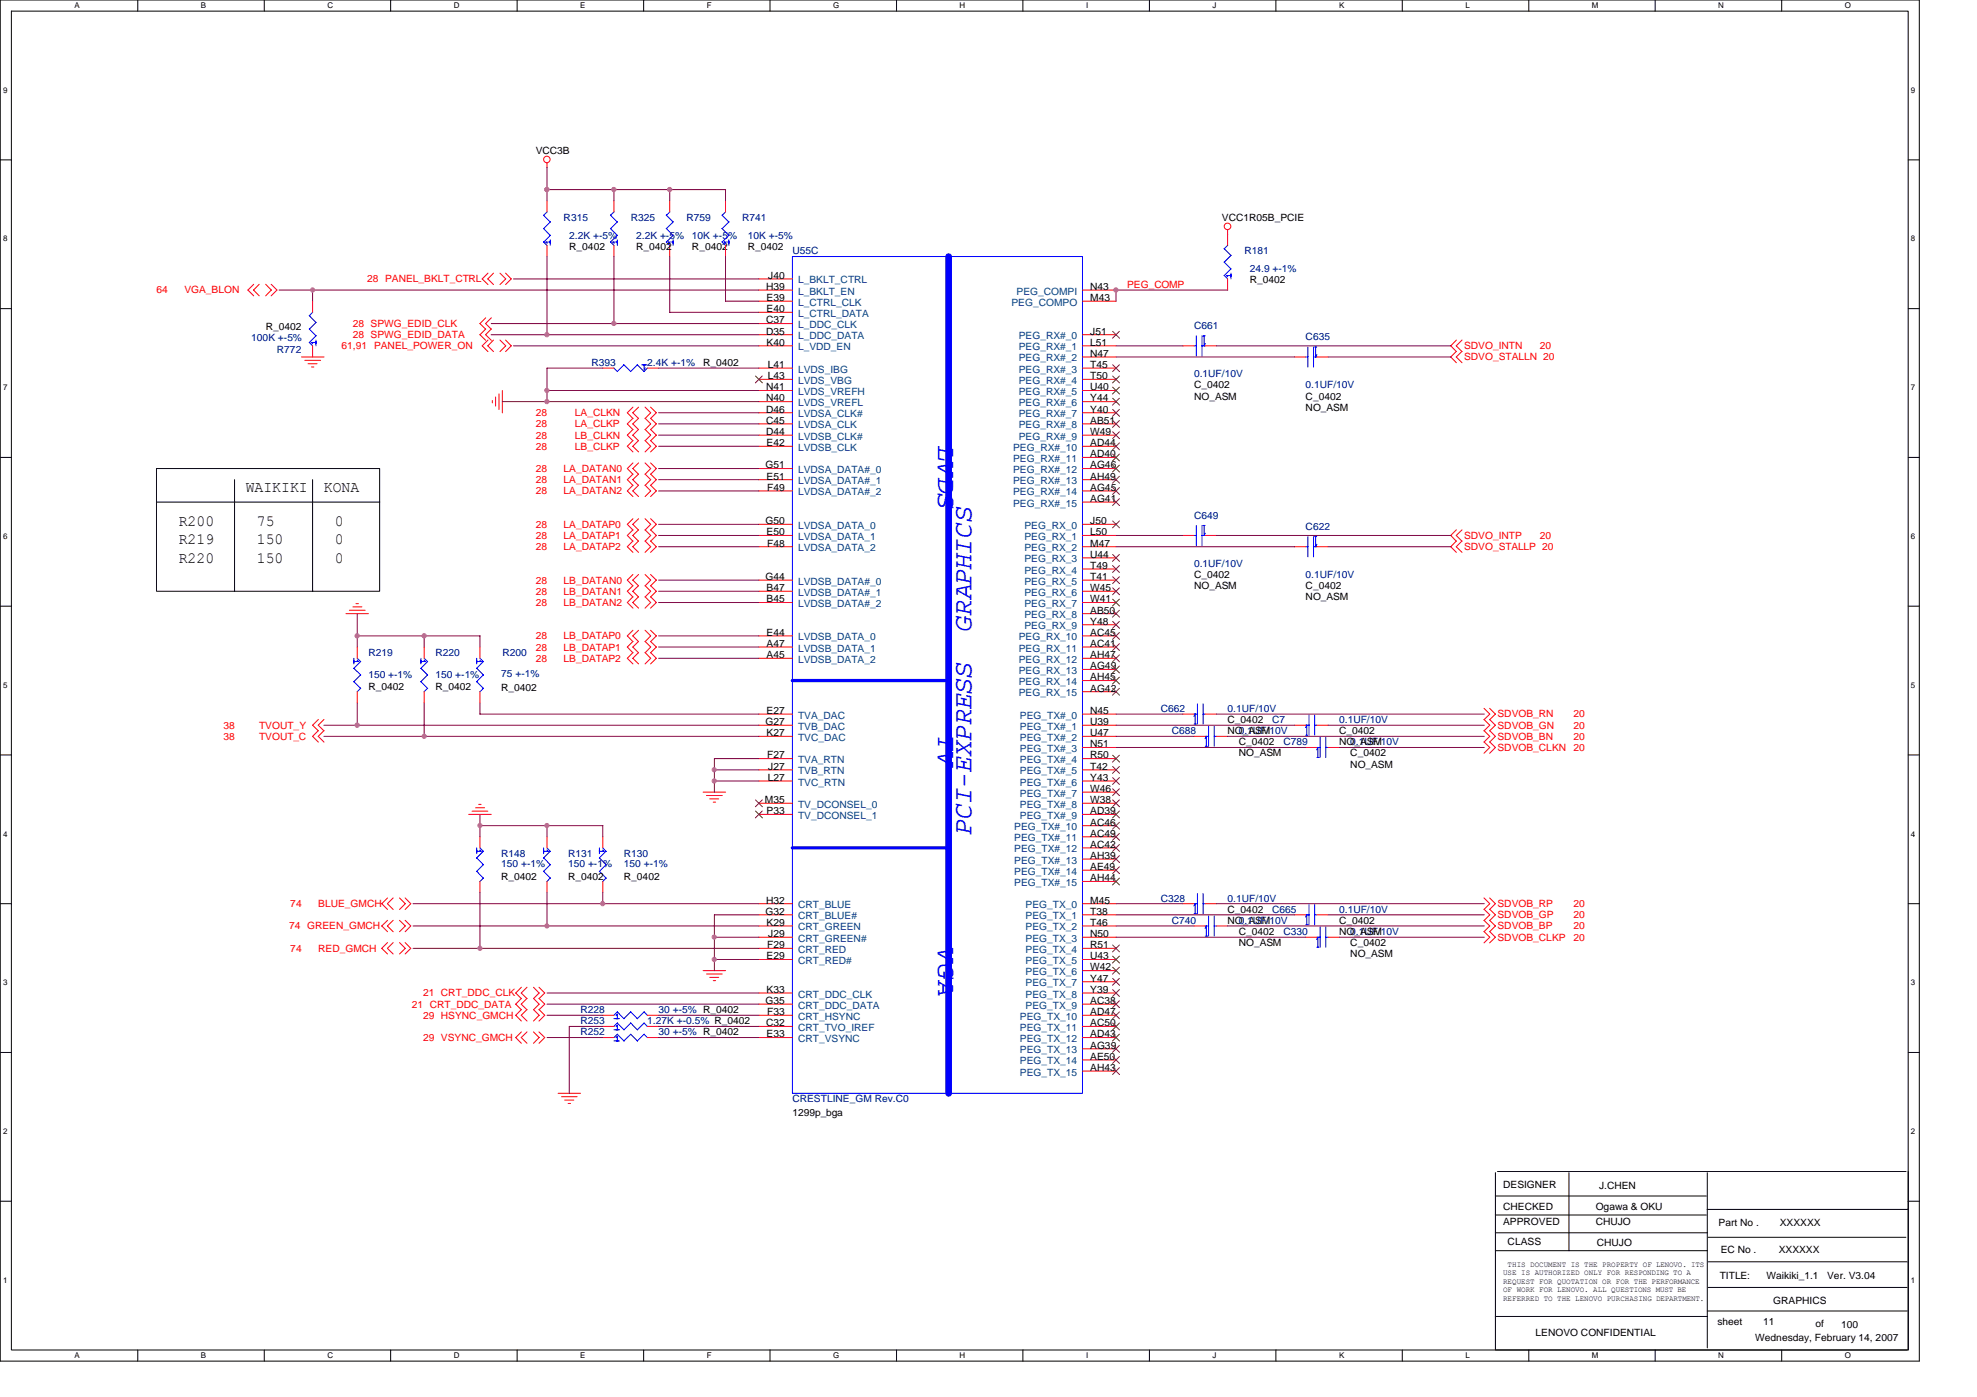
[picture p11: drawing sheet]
<svg xmlns="http://www.w3.org/2000/svg" width="297mm" height="210mm" viewBox="0 0 297 210" stroke-linecap="round" stroke-linejoin="round" font-family="sans-serif">
<path d="M0 0h288.4v204.5h-288.4zM1.7 1.7h285v201.1h-285z" fill="none" stroke="#000" stroke-width=".15"/>
<g fill="#fff">
<path d="M11.2 .2h.8v1.3h-.8z"/>
<path d="M11.2 203h.8v1.4h-.8z"/>
</g>
<path d="M20.7 0v1.7M20.7 202.8v1.7" fill="none" stroke="#000" stroke-width=".15"/>
<g fill="#fff">
<path d="M30.2 .2h.8v1.3h-.8z"/>
<path d="M30.2 203h.8v1.4h-.8z"/>
</g>
<path d="M39.7 0v1.7M39.7 202.8v1.7" fill="none" stroke="#000" stroke-width=".15"/>
<g fill="#fff">
<path d="M49.2 .2h.8v1.3h-.8z"/>
<path d="M49.2 203h.8v1.4h-.8z"/>
</g>
<path d="M58.7 0v1.7M58.7 202.8v1.7" fill="none" stroke="#000" stroke-width=".15"/>
<g fill="#fff">
<path d="M68.2 .2h.8v1.3h-.8z"/>
<path d="M68.2 203h.8v1.4h-.8z"/>
</g>
<path d="M77.7 0v1.7M77.7 202.8v1.7" fill="none" stroke="#000" stroke-width=".15"/>
<g fill="#fff">
<path d="M87.2 .2h.8v1.3h-.8z"/>
<path d="M87.2 203h.8v1.4h-.8z"/>
</g>
<path d="M96.7 0v1.7M96.7 202.8v1.7" fill="none" stroke="#000" stroke-width=".15"/>
<g fill="#fff">
<path d="M106.2 .2h.7v1.3h-.7z"/>
<path d="M106.2 203h.7v1.4h-.7z"/>
</g>
<path d="M115.7 0v1.7M115.7 202.8v1.7" fill="none" stroke="#000" stroke-width=".15"/>
<g fill="#fff">
<path d="M125.2 .2h.9v1.3h-.9z"/>
<path d="M125.2 203h.9v1.4h-.9z"/>
</g>
<path d="M134.7 0v1.7M134.7 202.8v1.7" fill="none" stroke="#000" stroke-width=".15"/>
<g fill="#fff">
<path d="M144.2 .2h.8v1.3h-.8z"/>
<path d="M144.2 203h.8v1.4h-.8z"/>
</g>
<path d="M153.7 0v1.7M153.7 202.8v1.7" fill="none" stroke="#000" stroke-width=".15"/>
<g fill="#fff">
<path d="M163.2 .2h.3v1.3h-.3z"/>
<path d="M163.2 203h.3v1.4h-.3z"/>
</g>
<path d="M172.7 0v1.7M172.7 202.8v1.7" fill="none" stroke="#000" stroke-width=".15"/>
<g fill="#fff">
<path d="M182.2 .2h.6v1.3h-.6z"/>
<path d="M182.2 203h.6v1.4h-.6z"/>
</g>
<path d="M191.7 0v1.7M191.7 202.8v1.7" fill="none" stroke="#000" stroke-width=".15"/>
<g fill="#fff">
<path d="M201.2 .2h.8v1.3h-.8z"/>
<path d="M201.2 203h.8v1.4h-.8z"/>
</g>
<path d="M210.7 0v1.7M210.7 202.8v1.7" fill="none" stroke="#000" stroke-width=".15"/>
<g fill="#fff">
<path d="M220.2 .2h.6v1.3h-.6z"/>
<path d="M220.2 203h.6v1.4h-.6z"/>
</g>
<path d="M229.7 0v1.7M229.7 202.8v1.7" fill="none" stroke="#000" stroke-width=".15"/>
<g fill="#fff">
<path d="M239.2 .2h.9v1.3h-.9z"/>
<path d="M239.2 203h.9v1.4h-.9z"/>
</g>
<path d="M248.7 0v1.7M248.7 202.8v1.7" fill="none" stroke="#000" stroke-width=".15"/>
<g fill="#fff">
<path d="M258.2 .2h.8v1.3h-.8z"/>
<path d="M258.2 203h.8v1.4h-.8z"/>
</g>
<path d="M267.7 0v1.7M267.7 202.8v1.7" fill="none" stroke="#000" stroke-width=".15"/>
<g fill="#fff">
<path d="M277.2 .2h.9v1.3h-.9z"/>
<path d="M277.2 203h.9v1.4h-.9z"/>
<path d="M.5 12.8h.6v1.4h-.6z"/>
<path d="M287.1 12.8h.7v1.4h-.7z"/>
<path d="M.5 35.2h.6v1.3h-.6z"/>
<path d="M287.1 35.2h.7v1.3h-.7z"/>
</g>
<path d="M0 24h1.7M286.7 24h1.7" fill="none" stroke="#000" stroke-width=".15"/>
<g fill="#fff">
<path d="M.5 57.6h.6v1.3h-.6z"/>
<path d="M287.1 57.6h.7v1.3h-.7z"/>
</g>
<path d="M0 46.4h1.7M286.7 46.4h1.7" fill="none" stroke="#000" stroke-width=".15"/>
<g fill="#fff">
<path d="M.5 79.9h.6v1.3h-.6z"/>
<path d="M287.1 79.9h.7v1.3h-.7z"/>
</g>
<path d="M0 68.7h1.7M286.7 68.7h1.7" fill="none" stroke="#000" stroke-width=".15"/>
<g fill="#fff">
<path d="M.5 102.3h.6v1.3h-.6z"/>
<path d="M287.1 102.3h.7v1.3h-.7z"/>
</g>
<path d="M0 91.1h1.7M286.7 91.1h1.7" fill="none" stroke="#000" stroke-width=".15"/>
<g fill="#fff">
<path d="M.5 124.6h.6v1.3h-.6z"/>
<path d="M287.1 124.6h.7v1.3h-.7z"/>
</g>
<path d="M0 113.4h1.7M286.7 113.4h1.7" fill="none" stroke="#000" stroke-width=".15"/>
<g fill="#fff">
<path d="M.5 147h.6v1.3h-.6z"/>
<path d="M287.1 147h.7v1.3h-.7z"/>
</g>
<path d="M0 135.8h1.7M286.7 135.8h1.7" fill="none" stroke="#000" stroke-width=".15"/>
<g fill="#fff">
<path d="M.5 169.3h.6v1.3h-.6z"/>
<path d="M287.1 169.3h.7v1.3h-.7z"/>
</g>
<path d="M0 158.1h1.7M286.7 158.1h1.7" fill="none" stroke="#000" stroke-width=".15"/>
<g fill="#fff">
<path d="M.5 191.7h.6v1.3h-.6z"/>
<path d="M287.1 191.7h.7v1.3h-.7z"/>
</g>
<g fill="none" stroke="#000" stroke-width=".15">
<path d="M23.5 70.4h33.5v18.4h-33.5zM23.5 75.4h33.6M35.2 72.1v16.8M47 72.1v16.8M224.7 179.7h31.7M224.7 176.2v26.7M225 176h61.4M235.7 176.2v11.7M256.5 176.2v26.3M286.7 176v26.8M0 180.5h1.7M224.7 182.6h31.7"/>
<path d="M224.7 185.2h31.8M224.7 187.9h31.8M224.7 197.8h31.8M256.5 181.7h30.2M256.5 197h30.1M256.7 189.6h29.8M256.7 185.9h29.7M256.7 193.4h29.8M286.7 180.5h1.7M224.8 202.8h61.7"/>
</g>
<g fill="none" stroke="#f00" stroke-width=".15">
<path d="M82.2 24.5v.7M82.2 30.2v1.7M82.2 36.9v1.6M92.2 30.2v1.7M92.2 36.9v1.6M100.6 30.2v1.7M100.6 36.9v1.6M109 30.2v1.7M109 36.9v1.6M184.4 34.5v2.4M38.1 42.7l-.8 .9 .8 .8M38.9 42.7l-.8 .9 .8 .8"/>
<path d="M39.9 42.7l.9 .9-.9 .8M40.7 42.7l.9 .9-.9 .8M45.3 53.6h3.4M45.8 54.1h2.4M46.3 54.7h1.3M46.8 55.1h.4M47 45.3v1.6M47 52v1.6M73 47.8l-.9 .8 .9 .9M73 49.4l-.9 .9 .9 .8M73.3 41l-.8 .9 .8 .9M73.3 51.1l-.8 .9 .8 .8"/>
<path d="M73.8 47.8l-.8 .8 .8 .9M73.8 49.4l-.8 .9 .8 .8M74.1 41l-.8 .9 .8 .9M74.1 51.1l-.8 .9 .8 .8M74.5 59.6v1.4M75 59.2v2.3M75.1 41l.9 .9-.9 .9M75.1 51.1l.9 .9-.9 .8M75.5 58.7v3.3M76 41l.8 .9-.8 .9M76 51.1l.8 .9-.8 .8M90.6 55.3h1.6"/>
<path d="M97.3 55.3h1.7M114 55.3h5.1M114 52h5.1M114 43.6h5.1M114 45.3h5.1M114 50.3h5.1M114 57h5.1M114 58.7h5.1M114 46.9h5.1M114 48.6h5.1M114 41.9h5.1M162.6 53.6h5.1"/>
<path d="M162.6 55.3h5.1M162.6 52h5.1M162.6 43.6h5.1M162.6 45.3h5.1M162.6 50.3h5.1M162.6 57h5.1M162.6 58.7h5.1M177.7 52h1.7M181.1 52h1.7M184.4 41.9v1.7M194.5 53.6h1.7M197.8 53.6h1.7"/>
<path d="M218.8 51.1l-.8 .9 .8 .8M218.8 52.8l-.8 .8 .8 .9M219.7 51.1l-.9 .9 .9 .8M219.7 52.8l-.9 .8 .9 .9M74 60.2v.3M95.1 61.2l-.8 .8 .8 .9M95.1 62.8l-.8 .9 .8 .9M95.1 64.5l-.8 .9 .8 .8M95.1 66.2l-.8 .9 .8 .8M95.1 77.9l-.8 .9 .8 .9M95.1 79.6l-.8 .9 .8 .8M95.1 69.6l-.8 .8 .8 .9"/>
<path d="M95.1 72.9l-.8 .9 .8 .8M95.1 71.2l-.8 .9 .8 .8M95.9 61.2l-.8 .8 .8 .9M95.9 62.8l-.8 .9 .8 .9M95.9 64.5l-.8 .9 .8 .8M95.9 66.2l-.8 .9 .8 .8M95.9 77.9l-.8 .9 .8 .9M95.9 79.6l-.8 .9 .8 .8M95.9 69.6l-.8 .8 .8 .9M95.9 72.9l-.8 .9 .8 .8M95.9 71.2l-.8 .9 .8 .8M96.9 61.2l.9 .8-.9 .9"/>
<path d="M96.9 62.8l.9 .9-.9 .9M96.9 64.5l.9 .9-.9 .8M96.9 66.2l.9 .9-.9 .8M96.9 77.9l.9 .9-.9 .9M96.9 79.6l.9 .9-.9 .8M96.9 69.6l.9 .8-.9 .9M96.9 72.9l.9 .9-.9 .8M96.9 71.2l.9 .9-.9 .8M97.7 61.2l.9 .8-.9 .9M97.7 62.8l.9 .9-.9 .9M97.7 64.5l.9 .9-.9 .8M97.7 66.2l.9 .9-.9 .8"/>
<path d="M97.7 77.9l.9 .9-.9 .9M97.7 79.6l.9 .9-.9 .8M97.7 69.6l.9 .8-.9 .9M97.7 72.9l.9 .9-.9 .8M97.7 71.2l.9 .9-.9 .8M114 60.3h5.1M114 62h5.1M114 63.7h5.1M114 65.4h5.1M114 67.1h5.1M114 70.4h5.1M114 72.1h5.1"/>
<path d="M114 73.8h5.1M114 78.8h5.1M162.6 60.3h5.1M162.6 62h5.1M162.6 63.7h5.1M162.6 65.4h5.1M162.6 67.1h5.1M162.6 68.7h5.1M162.6 70.4h5.1M162.6 72.1h5.1M162.6 73.8h5.1M162.6 75.4h5.1"/>
<path d="M162.6 78.8h5.1M218.8 79.6l-.8 .9 .8 .8M219.7 79.6l-.9 .9 .9 .8M52 92.2h3.3M52.5 91.7h2.4M53 91.2h1.4M53.5 90.7h.3M53.7 97.2v1.7M63.7 97.2v1.7M72.1 97.2v1.7M95.1 81.3l-.8 .8 .8 .9M95.1 86.3l-.8 .9 .8 .8"/>
<path d="M95.1 88l-.8 .8 .8 .9M95.1 89.7l-.8 .8 .8 .9M95.1 94.7l-.8 .8 .8 .9M95.1 96.4l-.8 .8 .8 .9M95.1 98l-.8 .9 .8 .9M95.9 81.3l-.8 .8 .8 .9M95.9 86.3l-.8 .9 .8 .8M95.9 88l-.8 .8 .8 .9M95.9 89.7l-.8 .8 .8 .9M95.9 94.7l-.8 .8 .8 .9M95.9 96.4l-.8 .8 .8 .9M95.9 98l-.8 .9 .8 .9"/>
<path d="M96.9 81.3l.9 .8-.9 .9M96.9 86.3l.9 .9-.9 .8M96.9 88l.9 .8-.9 .9M96.9 89.7l.9 .8-.9 .9M96.9 94.7l.9 .8-.9 .9M96.9 96.4l.9 .8-.9 .9M96.9 98l.9 .9-.9 .9M97.7 81.3l.9 .8-.9 .9M97.7 86.3l.9 .9-.9 .8M97.7 88l.9 .8-.9 .9M97.7 89.7l.9 .8-.9 .9M97.7 94.7l.9 .8-.9 .9"/>
<path d="M97.7 96.4l.9 .8-.9 .9M97.7 98l.9 .9-.9 .9M114 80.5h5.1M114 82.1h5.1M114 87.2h5.1M114 88.8h5.1M114 90.5h5.1M114 95.5h5.1M114 97.2h5.1M114 98.9h5.1M162.6 92.2h5.1M162.6 80.5h5.1"/>
<path d="M162.6 82.1h5.1M162.6 83.8h5.1M162.6 85.5h5.1M162.6 87.2h5.1M162.6 88.8h5.1M162.6 90.5h5.1M162.6 93.9h5.1M162.6 95.5h5.1M162.6 97.2h5.1M162.6 98.9h5.1M177.7 80.5h1.7M181.1 80.5h1.7"/>
<path d="M194.5 82.1h1.7M197.8 82.1h1.7M218.8 81.3l-.8 .8 .8 .9M219.7 81.3l-.9 .8 .9 .9M47.8 108.1l-.8 .9 .8 .8M47.8 109.8l-.8 .8 .8 .9M48.7 108.1l-.9 .9 .9 .8M48.7 109.8l-.9 .8 .9 .9M53.7 103.9v1.7M63.7 103.9v1.7M72.1 103.9v1.7M105.6 119h3.4"/>
<path d="M106.1 119.5h2.4M114 110.6h5.1M114 107.3h5.1M114 114h5.1M114 115.7h5.1M114 117.3h5.1M114 109h5.1M162.6 119h5.1M162.6 110.6h5.1M162.6 112.3h5.1M162.6 100.6h5.1M162.6 102.3h5.1"/>
<path d="M162.6 103.9h5.1M162.6 107.3h5.1M162.6 114h5.1M162.6 115.7h5.1M162.6 117.3h5.1M162.6 109h5.1M177.7 107.3h1.7M179.4 110.6h1.7M181.1 107.3h1.7M182.8 110.6h1.6M194.5 109h1.7M196.2 112.3h1.6"/>
<path d="M197.8 109h1.7M199.5 112.3h1.7M223 108.1l.8 .9-.8 .8M223 111.5l.8 .8-.8 .9M223 106.4l.8 .9-.8 .8M223 109.8l.8 .8-.8 .9M223.8 108.1l.9 .9-.9 .8M223.8 111.5l.9 .8-.9 .9M223.8 106.4l.9 .9-.9 .8M223.8 109.8l.9 .8-.9 .9M58.2 134.9l-.8 .9 .8 .9M58.2 138.3l-.8 .8 .8 .9"/>
<path d="M59.1 134.9l-.9 .9 .9 .9M59.1 138.3l-.9 .8 .9 .9M60 134.9l.9 .9-.9 .9M60 138.3l.9 .8-.9 .9M60.9 134.9l.8 .9-.8 .9M60.9 138.3l.8 .8-.8 .9M70.4 122.4h3.4M70.9 121.9h2.4M71.5 121.4h1.3M71.9 120.9h.4M72.1 125.7v1.7M72.1 132.4v1.7"/>
<path d="M82.2 125.7v1.7M82.2 132.4v1.7M90.6 125.7v1.7M90.6 132.4v1.7M106.6 120h1.4M107.2 120.5h.3M114 122.4h5.1M114 120.7h5.1M114 135.8h5.1M114 137.5h5.1M114 139.1h5.1M162.6 122.4h5.1"/>
<path d="M162.6 124.1h5.1M162.6 120.7h5.1M162.6 125.7h5.1M162.6 127.4h5.1M162.6 129.1h5.1M162.6 130.7h5.1M162.6 132.4h5.1M162.6 135.8h5.1M162.6 137.5h5.1M162.6 139.1h5.1M177.7 135.8h1.7M179.4 139.1h1.7"/>
<path d="M181.1 135.8h1.7M182.8 139.1h1.6M194.5 137.5h1.7M197.8 137.5h1.7M223 140l.8 .8-.8 .9M223 134.9l.8 .9-.8 .9M223 138.3l.8 .8-.8 .9M223 136.6l.8 .9-.8 .8M223.8 140l.9 .8-.9 .9M223.8 134.9l.9 .9-.9 .9M223.8 138.3l.9 .8-.9 .9M223.8 136.6l.9 .9-.9 .8"/>
<path d="M58.2 141.6l-.8 .9 .8 .8M59.1 141.6l-.9 .9 .9 .8M60 141.6l.9 .9-.9 .8M60.9 141.6l.8 .9-.8 .8M78.3 148.3l-.8 .9 .8 .9M78.3 150l-.8 .9 .8 .8M78.3 151.7l-.8 .8 .8 .9M78.3 155l-.8 .9 .8 .9M79.2 148.3l-.9 .9 .9 .9M79.2 150l-.9 .9 .9 .8M79.2 151.7l-.9 .8 .9 .9M79.2 155l-.9 .9 .9 .9"/>
<path d="M80.2 148.3l.8 .9-.8 .9M80.2 150l.8 .9-.8 .8M80.2 151.7l.8 .8-.8 .9M80.2 155l.8 .9-.8 .9M81 148.3l.8 .9-.8 .9M81 150l.8 .9-.8 .8M81 151.7l.8 .8-.8 .9M81 155l.8 .9-.8 .9M90.6 154.2h1.6M90.6 152.5h1.6M90.6 155.9h1.6M97.3 154.2h1.7"/>
<path d="M97.3 152.5h1.7M97.3 155.9h1.7M105.6 145.8h3.4M106.1 146.3h2.4M106.6 146.9h1.4M107.2 147.3h.3M114 154.2h5.1M114 152.5h5.1M114 155.9h5.1M114 140.8h5.1M114 142.5h5.1M114 144.2h5.1"/>
<path d="M114 149.2h5.1M114 150.9h5.1M162.6 145.8h5.1M162.6 154.2h5.1M162.6 152.5h5.1M162.6 155.9h5.1M162.6 140.8h5.1M162.6 142.5h5.1M162.6 144.2h5.1M162.6 147.5h5.1M162.6 149.2h5.1M162.6 150.9h5.1"/>
<path d="M162.6 157.6h5.1M162.6 159.3h5.1M196.2 140.8h1.6M199.5 140.8h1.7M83.9 164.3h3.3M84.4 164.8h2.3M84.8 165.3h1.4M85.4 165.8h.3M162.6 160.9h5.1"/>
<circle cx="82.2" cy="24" r=".49"/>
<circle cx="184.4" cy="34" r=".49"/>
</g>
<g fill="none" stroke="#00f" stroke-width=".15">
<path d="M81.7 34.3l1 1.1M81.7 32.3l1 1.1M81.7 36.3l.5 .6M82 36.4h.7M82 36.4l.2 .2M82.2 31.8l-.5 .5M82.7 36v.9M82.7 35.3l-1 1.1M82.7 33.3l-1 1.1M91.7 34.3l1 1.1M91.7 32.3l1 1.1M92.3 31.8l-.6 .5"/>
<path d="M92.7 36.4h-.6l.2 .2M92.7 36v.9M92.8 35.3l-1.1 1.1 .5 .5M92.8 33.3l-1.1 1.1M100.1 34.3l1 1.1M100.1 32.3l1 1.1M100.6 31.8l-.5 .5M101.1 36.4h-.7l.2 .2M101.1 36v.9M101.2 35.3l-1.1 1.1 .5 .5M101.2 33.3l-1.1 1.1M108.5 34.3l1 1.1"/>
<path d="M108.5 32.3l1 1-1 1.1M108.8 36.4h.7M108.8 36.4l.2 .2M109 31.8l-.5 .5M109.5 36v.9M109.5 35.3l-1 1.1 .5 .5M119.1 38.5h43.5v125.8h-43.5zM183.9 39.4l1.1 1M183.9 37.4l1.1 1M184.5 36.9l-.6 .5M185 38.4l-1.1 1M46.5 47.4l1 1.1"/>
<path d="M46.5 51.4l.5 .6M46.8 51.5h.7M46.8 51.5l.2 .1M47 46.9l-.5 .5M47.5 51.1v.9M47.5 48.4l-1 1 1 1-1 1.1M92.2 55.3l.5 .5M93.7 54.8l1.1 1M93.7 54.8l-1 1M95.7 54.8l1.1 1M95.8 54.8l-1.1 1M96.4 54.8h.9"/>
<path d="M96.8 54.8v.7M97 55.3l-.2 .2M97.3 55.3l-.6 .5M179.4 52h.4M179.7 50.5v3M180.6 52h.5M180.6 50.5v3M180.7 50.5h.4M180.9 50.5v1.5M181.1 51.6l-.2 .4M183.9 41.4l.5 .5M184.3 41.4h.7"/>
<path d="M184.3 41.4l.2 .2M185 41v.9M185 40.4l-1.1 1M196.2 53.6h.3M196.5 52.1v3.1M197.3 53.6h.5M197.4 52.1v3.1M197.5 52.1h.3M197.7 52.1v1.6M197.9 53.3l-.2 .3M179.7 79v3M180.6 79v3"/>
<path d="M180.7 79h.4M180.9 79v1.5l.2-.4M53.2 99.4h.7M53.2 98.9v.9M53.7 99.2l.1 .2M53.7 98.9l.5 .5M54.2 99.4l-1.1 1M63.2 99.4h.7M63.2 98.9v.9M63.7 99.2l.2 .2M63.7 98.9l.6 .5M64.2 99.4l-1 1"/>
<path d="M71.6 99.4h.7M71.6 98.9v.9M72.1 99.2l.2 .2M72.1 98.9l.5 .5M72.6 99.4l-1 1M179.4 80.5h.4M180.6 80.5h.5M196.2 82.1h.3M196.5 80.6v3.1M197.3 82.1h.5M197.4 80.6v3.1M197.5 80.6h.3"/>
<path d="M197.7 80.6v1.6M197.9 81.8l-.2 .3M53.2 100.4l1 1-1.1 1 1.1 1M54.2 103.4l-.5 .5M63.2 100.4l1.1 1M63.2 102.4l1.1 1M64.2 101.4l-1 1M64.2 103.4l-.5 .5M71.6 100.4l1 1M71.6 102.4l1 1M72.6 101.4l-1 1M72.6 103.4l-.5 .5"/>
<path d="M179.4 107.6l.2-.3v1.5M179.4 107.3h.5M179.4 108.8h.4M179.9 105.7v3.1M180.7 107.3h.4M180.8 105.7v3.1M181.1 111l.1-.4v1.5M181.1 110.6h.5M181.1 112.1h.3M181.6 109.1v3M182.4 110.6h.4M182.4 109.1v3"/>
<path d="M196.2 109h.5M196.2 110.5h.3M196.3 108.9v1.6M196.3 109l-.2 .3M196.7 107.4v3.1M197.5 109h.3M197.5 107.4v3.1M197.8 112.3h.6M197.8 113.8h.4M198 112.3v1.5M198 112.3l-.2 .4M198.3 110.8v3"/>
<path d="M199.2 112.3h.3M199.2 110.8v3M71.6 127.4v.9M71.6 127.9h.7M71.6 128.9l1 1M71.6 130.9l1 1.1M72.1 127.7l.2 .2M72.1 127.4l.5 .5M72.6 127.9l-1 1M72.6 129.9l-1 1M72.6 131.9l-.5 .6M81.7 128.9l1 1"/>
<path d="M81.7 130.9l1 1.1M81.7 127.4v.9M82.2 127.7l.2 .2h-.7M82.2 127.4l.5 .5M82.7 127.9l-1 1M82.7 129.9l-1 1M82.7 131.9l-.5 .6M90.1 128.9l1 1M90.1 130.9l1 1.1M90.1 127.4v.9M90.5 127.7l.3 .2h-.7M90.6 127.4l.5 .5"/>
<path d="M91.1 127.9l-1.1 1M91.1 129.9l-1.1 1M91.1 131.9l-.6 .6M179.4 135.8h.5M179.4 137.3h.4M179.6 135.8v1.5M179.6 135.8l-.2 .3M179.9 134.3v3M180.7 135.8h.4M180.8 134.3v3M181.1 139.1h.5M181.2 139.1v1.6"/>
<path d="M181.2 139.1l-.1 .4M181.6 137.6v3.1M182.4 139.1h.4M182.4 137.6v3.1M196.1 137.8l.2-.4v1.6M196.2 137.5h.5M196.2 139h.3M196.7 135.9v3.1M197.5 137.5h.3M197.5 135.9v3.1M198.3 139.3v3M199.2 139.3v3"/>
<path d="M92.2 154.7h.9M92.2 153.1h.9M92.2 156.4h.9M92.6 154.2l.1-.2v.7M92.7 153.7l1.1 1M92.7 155.7l-.1 .2M92.7 152.4v.7M92.7 155.7v.7M92.7 152.4l-.1 .2M92.7 155.4l1.1 1 1-1 1 1M92.8 153.7l-.6 .5M92.8 152l-.6 .5"/>
<path d="M92.8 155.4l-.6 .5M93.7 154.7l1.1-1 1 1M94.8 152l1 1.1M94.8 152l-1.1 1.1-1-1.1M96.8 153.7l.5 .5M96.8 152l.5 .6M96.8 155.4l.5 .5M96.8 153.7l-1 1M96.8 152l-1 1.1M96.8 155.4l-1 1M181.1 140.7h.3M197.8 141.2l.2-.4v1.5"/>
<path d="M197.8 140.8h.6M197.8 142.3h.4M199.2 140.8h.3"/>
</g>
<path d="M142.5 38.5v125.8" fill="none" stroke="#00f" stroke-width=".99"/>
<path d="M119 102.3h23.5M119 127.4h23.5" fill="none" stroke="#00f" stroke-width=".49"/>
<g fill="none" stroke="#804000" stroke-width=".15">
<path d="M113.5 56.5l1.1 1M114.5 56.5l-1 1M167.2 49.8l1 1M167.2 54.8l1 1M167.2 56.5l1 1M167.2 58.2l1 1M167.2 59.8l1 1.1M168.2 49.8l-1.1 1M168.2 54.8l-1.1 1M168.2 56.5l-1.1 1M168.2 58.2l-1.1 1M168.2 59.8l-1.1 1.1"/>
<path d="M167.2 61.5l1 1M167.2 63.2l1 1M167.2 64.9l1 1M167.2 66.5l1 1.1M167.2 68.2l1 1.1M167.2 69.9l1 1M167.2 71.6l1 1M167.2 73.3l1 1M167.2 74.9l1 1.1M167.2 78.3l1 1M168.2 61.5l-1.1 1M168.2 63.2l-1.1 1"/>
<path d="M168.2 64.9l-1.1 1M168.2 66.5l-1.1 1.1M168.2 68.2l-1.1 1.1M168.2 69.9l-1.1 1M168.2 71.6l-1.1 1M168.2 73.3l-1.1 1M168.2 74.9l-1.1 1.1M168.2 78.3l-1.1 1M167.2 83.3l1 1M167.2 85l1 1M167.2 86.7l1 1M167.2 88.3l1 1.1"/>
<path d="M167.2 90l1 1.1M167.2 91.7l1 1M167.2 93.4l1 1M167.2 95l1 1.1M167.2 96.7l1 1M167.2 98.4l1 1M168.2 83.3l-1.1 1M168.2 85l-1.1 1M168.2 86.7l-1.1 1M168.2 88.3l-1.1 1.1M168.2 90l-1.1 1.1M168.2 91.7l-1.1 1"/>
<path d="M168.2 93.4l-1.1 1M168.2 95l-1.1 1.1M168.2 96.7l-1.1 1M168.2 98.4l-1.1 1M167.2 100.1l1 1M167.2 101.7l1 1.1M167.2 103.4l1 1.1M167.2 113.5l1 1M167.2 115.2l1 1M167.2 116.8l1 1.1M167.2 118.5l1 1M168.2 100.1l-1.1 1"/>
<path d="M168.2 101.7l-1.1 1.1M168.2 103.4l-1.1 1.1M168.2 113.5l-1.1 1M168.2 115.2l-1.1 1M168.2 116.8l-1.1 1.1M168.2 118.5l-1.1 1M113.5 120.2l1.1 1M113.5 121.9l1.1 1M114.5 120.2l-1 1M114.5 121.9l-1 1M167.2 123.5l1 1.1M167.2 120.2l1 1"/>
<path d="M167.2 121.9l1 1M167.2 125.2l1 1.1M167.2 126.9l1 1M167.2 128.6l1 1M167.2 130.2l1 1.1M167.2 131.9l1 1.1M168.2 123.5l-1.1 1.1M168.2 120.2l-1.1 1M168.2 121.9l-1.1 1M168.2 125.2l-1.1 1.1M168.2 126.9l-1.1 1M168.2 128.6l-1.1 1"/>
<path d="M168.2 130.2l-1.1 1.1M168.2 131.9l-1.1 1.1M167.2 142l1 1M167.2 143.7l1 1M167.2 145.3l1 1.1M167.2 147l1 1M167.2 148.7l1 1M167.2 150.4l1 1M167.2 152l1 1.1M167.2 153.7l1 1M167.2 155.4l1 1M167.2 157.1l1 1"/>
<path d="M167.2 158.7l1 1.1M168.2 142l-1.1 1M168.2 143.7l-1.1 1M168.2 145.3l-1.1 1.1M168.2 147l-1.1 1M168.2 148.7l-1.1 1M168.2 150.4l-1.1 1M168.2 152l-1.1 1.1M168.2 153.7l-1.1 1M168.2 155.4l-1.1 1M168.2 157.1l-1.1 1M168.2 158.7l-1.1 1.1"/>
<path d="M167.2 160.4l1 1.1M168.2 160.4l-1.1 1.1"/>
</g>
<g fill="none" stroke="#800040" stroke-width=".15">
<path d="M82.2 25.1v5.1M82.2 38.5v11.8M82.2 28.5h26.8M92.2 28.5v1.7M92.2 38.5v10.1M100.6 28.5v1.7M100.6 38.5v8.4M109 28.5v1.7M109 38.5v6.8h5M41.9 43.6h72.1M47 43.6v1.7M73.8 50.3h40.2"/>
<path d="M73.8 48.6h40.2M77.1 41.9h36.9M77.1 52h36.9M82.2 58.7h31.8M90.6 55.3h-8.4v5.1M99 55.3h15M100.6 46.9h13.4M167.7 52h10.1M167.7 53.6h26.8M182.8 52h35.2M184.5 43.6h-16.8v1.7M199.5 53.6h18.5"/>
<path d="M75.5 60.3h38.5M99 62h15M99 63.7h15M99 65.4h15M99 67.1h15M99 70.4h15M99 73.8h15M99 72.1h15M99 78.8h15M53.7 95.5h18.4v1.7M53.7 92.2v5M63.7 95.5v1.7"/>
<path d="M99 80.5h15M99 82.1h15M99 87.2h15M99 88.8h15M99 90.5h15M99 95.5h15M99 97.2h15M99 98.9h15M167.7 80.5h10.1M167.7 82.1h26.8M182.8 80.5h35.2M199.5 82.1h18.5"/>
<path d="M48.7 110.6h65.3M48.7 109h65.3M53.7 105.6v3.4M63.7 105.6v5.1M72.1 105.6v1.7M72.1 107.3h41.9M107.3 115.7h6.7M107.3 117.3h6.7M114 114h-6.7v5M167.7 110.6h11.7M167.7 107.3h10.1M167.7 109h26.8"/>
<path d="M167.7 112.3h28.5M182.8 107.3h40.2M184.4 110.6h38.6M199.5 109h23.5M201.2 112.3h21.8M62.1 139.1h51.9M62.1 135.8h51.9M72.1 122.4v3.4M72.1 134.1v8.4M72.1 124.1h18.5M82.2 124.1v1.7M82.2 134.1v5"/>
<path d="M90.6 124.1v1.7M90.6 134.1v1.7M114 137.5h-6.7v8.4M167.7 139.1h11.7M167.7 135.8h10.1M167.7 137.5h26.8M182.8 135.8h40.2M184.4 139.1h38.6M199.5 137.5h23.5M62.1 142.5h51.9M82.2 149.2h31.8M82.2 150.9h31.8"/>
<path d="M82.2 152.5h8.4M82.2 155.9h8.4M90.6 154.2h-5.1v10.1M99 152.5h15M99 155.9h15M99 154.2h15M107.3 140.8h6.7M107.3 144.2h6.7M167.7 140.8h28.5M201.2 140.8h21.8"/>
</g>
<g fill="#f0f" stroke="#f0f" stroke-width=".15">
<circle cx="167.7" cy="43.6" r=".33"/>
<circle cx="47" cy="43.6" r=".32"/>
<circle cx="82.2" cy="28.5" r=".32"/>
<circle cx="82.2" cy="50.3" r=".32"/>
<circle cx="92.2" cy="28.5" r=".33"/>
<circle cx="100.6" cy="28.5" r=".33"/>
<circle cx="82.2" cy="58.7" r=".32"/>
<circle cx="82.2" cy="60.3" r=".32"/>
<circle cx="63.7" cy="110.6" r=".32"/>
<circle cx="53.7" cy="95.5" r=".33"/>
<circle cx="63.7" cy="95.5" r=".32"/>
<circle cx="107.3" cy="115.7" r=".32"/>
<circle cx="107.3" cy="117.3" r=".32"/>
<circle cx="72.1" cy="124" r=".32"/>
<circle cx="82.2" cy="124" r=".32"/>
<circle cx="82.2" cy="139.1" r=".32"/>
<circle cx="72.1" cy="142.5" r=".32"/>
<circle cx="53.7" cy="109" r=".33"/>
<circle cx="90.5" cy="135.8" r=".32"/>
<circle cx="107.3" cy="140.8" r=".32"/>
<circle cx="92.2" cy="48.6" r=".33"/>
<circle cx="107.3" cy="144.2" r=".32"/>
</g>
<g font-size="4" fill="#00f">
<text x="140.9" y="67.1" transform="rotate(90 140.9 67.1)">LVDS</text>
<text x="146" y="94.8" transform="rotate(-90 146 94.8)">GRAPHICS</text>
<text x="140.9" y="110.6" transform="rotate(90 140.9 110.6)">TV</text>
<text x="146" y="125.4" transform="rotate(-90 146 125.4)">PCI-EXPRESS</text>
<text x="140.9" y="142.5" transform="rotate(90 140.9 142.5)">VGA</text>
</g>
<g font-size="2.3">
<text x="36.9" y="73.9">WAIKIKI</text>
<text x="48.7" y="73.9">KONA</text>
<text x="26.9" y="79">R200</text>
<text x="26.9" y="81.7">R219</text>
<text x="38.6" y="79">75</text>
<text x="38.6" y="81.7">150</text>
<text x="50.3" y="79">0</text>
<text x="50.3" y="81.7">0</text>
<text x="26.9" y="84.5">R220</text>
<text x="38.6" y="84.5">150</text>
<text x="50.3" y="84.5">0</text>
</g>
<g font-size="1.5">
<text x="80.5" y="23.1">VCC3B</text>
<text x="183.6" y="33.2">VCC1R05B_PCIE</text>
<text x="85.5" y="37.6">R_0402</text>
<text x="95.6" y="37.6">R_0402</text>
<text x="104" y="37.6">R_0402</text>
<text x="112.3" y="37.6">R_0402</text>
<text x="115.4" y="41.9">J40</text>
<text x="115.1" y="43.6">H39</text>
<text x="115.2" y="45.2">E39</text>
<text x="115.2" y="46.9">E40</text>
<text x="163.8" y="43.6">N43</text>
<text x="163.8" y="45.2">M43</text>
<text x="187.8" y="42.6">R_0402</text>
<text x="39.9" y="49.6">R_0402</text>
<text x="115.1" y="48.6">C37</text>
<text x="115.1" y="50.3">D35</text>
<text x="115.2" y="51.9">K40</text>
<text x="163.8" y="50.3">J51</text>
<text x="163.8" y="51.9">L51</text>
<text x="163.8" y="53.6">N47</text>
<text x="105.6" y="55">R_0402</text>
<text x="115.1" y="58.7">N41</text>
<text x="115.4" y="55.3">L41</text>
<text x="115.4" y="57">L43</text>
<text x="163.8" y="55.3">T45</text>
<text x="163.8" y="57">T50</text>
<text x="163.8" y="58.7">U40</text>
<text x="179.4" y="58.4">C_0402</text>
<text x="115.1" y="60.3">N40</text>
<text x="115.1" y="62">D46</text>
<text x="115.1" y="63.7">C45</text>
<text x="115.1" y="65.4">D44</text>
<text x="163.8" y="60.3">Y44</text>
<text x="163.8" y="62">Y40</text>
<text x="163.8" y="63.7">AB51</text>
<text x="163.8" y="65.4">W49</text>
<text x="179.4" y="60">NO_ASM</text>
<text x="196.2" y="60">C_0402</text>
<text x="196.2" y="61.7">NO_ASM</text>
<text x="115" y="70.4">G51</text>
<text x="115.2" y="67">E42</text>
<text x="163.8" y="67">AD44</text>
<text x="163.8" y="68.7">AD40</text>
<text x="163.8" y="70.4">AG46</text>
<text x="115.2" y="72.1">E51</text>
<text x="115.3" y="73.7">F49</text>
<text x="163.8" y="72.1">AH49</text>
<text x="163.8" y="73.7">AG45</text>
<text x="163.8" y="75.4">AG41</text>
<text x="115" y="78.8">G50</text>
<text x="115.2" y="80.4">E50</text>
<text x="115.3" y="82.1">F48</text>
<text x="163.8" y="78.8">J50</text>
<text x="163.8" y="80.4">L50</text>
<text x="163.8" y="82.1">M47</text>
<text x="163.8" y="83.8">U44</text>
<text x="115" y="87.1">G44</text>
<text x="115.2" y="88.8">B47</text>
<text x="163.8" y="85.5">T49</text>
<text x="163.8" y="87.1">T41</text>
<text x="163.8" y="88.8">W45</text>
<text x="179.4" y="86.8">C_0402</text>
<text x="179.4" y="88.5">NO_ASM</text>
<text x="196.2" y="88.5">C_0402</text>
<text x="115.2" y="90.5">B45</text>
<text x="115.2" y="95.5">E44</text>
<text x="163.8" y="90.5">W41</text>
<text x="163.8" y="92.2">AB50</text>
<text x="163.8" y="93.9">Y48</text>
<text x="163.8" y="95.5">AC45</text>
<text x="196.2" y="90.2">NO_ASM</text>
<text x="115.2" y="97.2">A47</text>
<text x="115.2" y="98.9">A45</text>
<text x="163.8" y="97.2">AC41</text>
<text x="163.8" y="98.9">AH47</text>
<text x="163.8" y="100.6">AG49</text>
<text x="55.3" y="103.6">R_0402</text>
<text x="65.4" y="103.6">R_0402</text>
<text x="75.3" y="103.8">R_0402</text>
<text x="115.2" y="107.3">E27</text>
<text x="163.8" y="102.2">AH45</text>
<text x="163.8" y="103.9">AG42</text>
<text x="163.8" y="107.3">N45</text>
<text x="115" y="108.9">G27</text>
<text x="115.2" y="110.6">K27</text>
<text x="115.3" y="114">F27</text>
<text x="163.8" y="112.3">N51</text>
<text x="163.8" y="114">R50</text>
<text x="163.8" y="108.9">U39</text>
<text x="163.8" y="110.6">U47</text>
<text x="184.4" y="108.6">C_0402</text>
<text x="184.4" y="110.3">NO_ASM</text>
<text x="186.1" y="112">C_0402</text>
<text x="186.1" y="113.7">NO_ASM</text>
<text x="201.2" y="110.3">C_0402</text>
<text x="201.2" y="112">NO_ASM</text>
<text x="202.9" y="113.7">C_0402</text>
<text x="115.4" y="117.3">L27</text>
<text x="115.4" y="115.7">J27</text>
<text x="163.8" y="115.7">T42</text>
<text x="163.8" y="117.3">Y43</text>
<text x="163.8" y="119">W46</text>
<text x="202.9" y="115.3">NO_ASM</text>
<text x="114.9" y="120.7">M35</text>
<text x="115.2" y="122.3">P33</text>
<text x="163.8" y="124">AC46</text>
<text x="163.8" y="120.7">W38</text>
<text x="163.8" y="122.3">AD39</text>
<text x="163.8" y="125.7">AC49</text>
<text x="163.8" y="127.4">AC42</text>
<text x="163.8" y="129.1">AH39</text>
<text x="163.8" y="130.7">AE49</text>
<text x="75.3" y="132.3">R_0402</text>
<text x="85.4" y="132.3">R_0402</text>
<text x="93.7" y="132.3">R_0402</text>
<text x="115" y="137.4">G32</text>
<text x="115.1" y="135.8">H32</text>
<text x="163.8" y="132.4">AH44</text>
<text x="163.8" y="135.8">M45</text>
<text x="163.8" y="137.4">T38</text>
<text x="184.4" y="137.1">C_0402</text>
<text x="115.2" y="139.1">K29</text>
<text x="115.3" y="142.5">F29</text>
<text x="115.4" y="140.8">J29</text>
<text x="163.8" y="139.1">T46</text>
<text x="163.8" y="140.8">N50</text>
<text x="163.8" y="142.5">R51</text>
<text x="184.4" y="138.8">NO_ASM</text>
<text x="186.1" y="140.5">C_0402</text>
<text x="186.1" y="142.2">NO_ASM</text>
<text x="201.2" y="138.8">C_0402</text>
<text x="201.2" y="140.5">NO_ASM</text>
<text x="202.9" y="142.2">C_0402</text>
<text x="202.9" y="143.8">NO_ASM</text>
<text x="115.2" y="149.2">K33</text>
<text x="115.2" y="144.1">E29</text>
<text x="163.8" y="144.1">U43</text>
<text x="163.8" y="145.8">W42</text>
<text x="163.8" y="147.5">Y47</text>
<text x="163.8" y="149.2">Y39</text>
<text x="115" y="150.9">G35</text>
<text x="115.1" y="154.2">C32</text>
<text x="115.2" y="155.9">E33</text>
<text x="115.3" y="152.5">F33</text>
<text x="163.8" y="150.9">AC38</text>
<text x="163.8" y="152.5">AD47</text>
<text x="163.8" y="154.2">AC50</text>
<text x="163.8" y="155.9">AD43</text>
<text x="163.8" y="157.6">AG39</text>
<text x="163.8" y="159.2">AE50</text>
<text x="163.8" y="160.9">AH43</text>
<text x="119.1" y="167.6">1299p_bga</text>
<text x="225.8" y="178.5">DESIGNER</text>
<text x="240.3" y="178.7">J.CHEN</text>
<text x="225.8" y="181.7">CHECKED</text>
<text x="225.8" y="184.1">APPROVED</text>
<text x="239.8" y="181.7">Ogawa &amp; OKU</text>
<text x="239.8" y="184.1">CHUJO</text>
<text x="258.2" y="184.3">Part No .</text>
<text x="267.4" y="184.3">XXXXXX</text>
<text x="226.5" y="187.1">CLASS</text>
<text x="239.9" y="187.3">CHUJO</text>
<text x="258.5" y="188.3">EC No .</text>
<text x="267.2" y="188.3">XXXXXX</text>
<text x="258.4" y="192.1">TITLE:</text>
<text x="265.4" y="192.1">Waikiki_1.1</text>
<text x="266.4" y="196">GRAPHICS</text>
<text x="274.5" y="192.1">Ver. V3.04</text>
<text x="230.7" y="200.7">LENOVO CONFIDENTIAL</text>
<text x="258" y="199.2">sheet</text>
<text x="263.7" y="201.5">Wednesday, February 14, 2007</text>
<text x="264.9" y="199.2">11</text>
<text x="272.8" y="199.3">of</text>
<text x="276.6" y="199.5">100</text>
</g>
<g font-size="1.5" fill="#000080">
<text x="84.7" y="33.2">R315</text>
<text x="85.5" y="35.9">2.2K +-5%</text>
<text x="94.8" y="33.2">R325</text>
<text x="95.6" y="35.9">2.2K +-5%</text>
<text x="103.1" y="33.2">R759</text>
<text x="104" y="35.9">10K +-5%</text>
<text x="111.5" y="33.2">R741</text>
<text x="112.3" y="35.9">10K +-5%</text>
<text x="119.1" y="38.2">U55C</text>
<text x="187" y="38.2">R181</text>
<text x="187.8" y="40.9">24.9 +-1%</text>
<text x="37.8" y="51.3">100K +-5%</text>
<text x="41.6" y="53">R772</text>
<text x="179.4" y="49.5">C661</text>
<text x="196.2" y="51.1">C635</text>
<text x="88.9" y="55">R393</text>
<text x="97.3" y="55">2.4K +-1%</text>
<text x="179.4" y="56.7">0.1UF/10V</text>
<text x="196.2" y="58.4">0.1UF/10V</text>
<text x="179.4" y="78">C649</text>
<text x="196.2" y="79.6">C622</text>
<text x="179.4" y="85.2">0.1UF/10V</text>
<text x="196.2" y="86.8">0.1UF/10V</text>
<text x="55.3" y="98.6">R219</text>
<text x="55.3" y="101.9">150 +-1%</text>
<text x="65.4" y="98.6">R220</text>
<text x="65.4" y="101.9">150 +-1%</text>
<text x="75.3" y="101.8">75 +-1%</text>
<text x="75.5" y="98.6">R200</text>
<text x="174.4" y="107">C662</text>
<text x="184.4" y="107">0.1UF/10V</text>
<text x="176.1" y="110.3">C688</text>
<text x="186.1" y="110.3">0.1UF/10V</text>
<text x="191.2" y="108.6">C7</text>
<text x="192.8" y="112">C789</text>
<text x="201.2" y="108.6">0.1UF/10V</text>
<text x="202.9" y="112">0.1UF/10V</text>
<text x="75.3" y="128.8">R148</text>
<text x="75.3" y="130.3">150 +-1%</text>
<text x="85.4" y="128.8">R131</text>
<text x="85.4" y="130.3">150 +-1%</text>
<text x="93.7" y="128.8">R130</text>
<text x="93.7" y="130.3">150 +-1%</text>
<text x="174.4" y="135.5">C328</text>
<text x="184.4" y="135.5">0.1UF/10V</text>
<text x="191.2" y="137.1">C665</text>
<text x="201.2" y="137.1">0.1UF/10V</text>
<text x="176.1" y="138.8">C740</text>
<text x="186.1" y="138.8">0.1UF/10V</text>
<text x="192.8" y="140.5">C330</text>
<text x="202.9" y="140.5">0.1UF/10V</text>
<text x="87.2" y="153.9">R253</text>
<text x="87.2" y="152.2">R228</text>
<text x="87.2" y="155.6">R252</text>
<text x="97.3" y="153.9">1.27K +-0.5% R_0402</text>
<text x="99" y="152.2">30 +-5% R_0402</text>
<text x="99" y="155.6">30 +-5% R_0402</text>
<text x="119.1" y="165.6">CRESTLINE_GM Rev.C0</text>
</g>
<g font-size="1.5" fill="#f00">
<text x="23.5" y="44.1">64</text>
<text x="27.7" y="44.1">VGA_BLON</text>
<text x="55.2" y="42.4">28 PANEL_BKLT_CTRL</text>
<text x="169.4" y="43.3">PEG_COMP</text>
<text x="51.3" y="52.5">61,91 PANEL_POWER_ON</text>
<text x="53" y="49.1">28 SPWG_EDID_CLK</text>
<text x="53" y="50.8">28 SPWG_EDID_DATA</text>
<text x="220" y="52.5">SDVO_INTN</text>
<text x="231.4" y="52.5">20</text>
<text x="220" y="54.2">SDVO_STALLN 20</text>
<text x="80.5" y="62.5">28</text>
<text x="80.5" y="64.2">28</text>
<text x="80.5" y="65.9">28</text>
<text x="86.4" y="62.5">LA_CLKN</text>
<text x="86.4" y="64.2">LA_CLKP</text>
<text x="86.4" y="65.9">LB_CLKN</text>
<text x="80.5" y="67.6">28</text>
<text x="80.5" y="70.9">28</text>
<text x="84.7" y="70.9">LA_DATAN0</text>
<text x="86.4" y="67.6">LB_CLKP</text>
<text x="80.5" y="74.3">28</text>
<text x="80.5" y="72.6">28</text>
<text x="84.7" y="74.3">LA_DATAN2</text>
<text x="84.7" y="72.6">LA_DATAN1</text>
<text x="80.5" y="79.3">28</text>
<text x="80.5" y="81">28</text>
<text x="80.5" y="82.7">28</text>
<text x="84.7" y="79.3">LA_DATAP0</text>
<text x="84.7" y="81">LA_DATAP1</text>
<text x="84.7" y="82.7">LA_DATAP2</text>
<text x="220" y="81">SDVO_INTP</text>
<text x="220" y="82.7">SDVO_STALLP 20</text>
<text x="231.4" y="81">20</text>
<text x="80.5" y="87.7">28</text>
<text x="80.5" y="89.4">28</text>
<text x="84.7" y="87.7">LB_DATAN0</text>
<text x="84.7" y="89.4">LB_DATAN1</text>
<text x="80.5" y="91">28</text>
<text x="84.7" y="91">LB_DATAN2</text>
<text x="80.5" y="96.1">28</text>
<text x="80.5" y="97.7">28</text>
<text x="80.5" y="99.4">28</text>
<text x="84.7" y="96.1">LB_DATAP0</text>
<text x="84.7" y="97.7">LB_DATAP1</text>
<text x="84.7" y="99.4">LB_DATAP2</text>
<text x="225" y="107.8">SDVOB_RN</text>
<text x="236.4" y="107.8">20</text>
<text x="33.6" y="109.5">38</text>
<text x="33.6" y="111.1">38</text>
<text x="38.9" y="109.5">TVOUT_Y</text>
<text x="38.9" y="111.1">TVOUT_C</text>
<text x="225" y="109.5">SDVOB_GN</text>
<text x="225" y="112.8">SDVOB_CLKN</text>
<text x="225" y="111.1">SDVOB_BN</text>
<text x="236.4" y="112.8">20</text>
<text x="236.4" y="111.1">20</text>
<text x="236.4" y="109.5">20</text>
<text x="43.6" y="136.3">74</text>
<text x="47.8" y="136.3">BLUE_GMCH</text>
<text x="225" y="136.3">SDVOB_RP</text>
<text x="225" y="138">SDVOB_GP</text>
<text x="236.4" y="136.3">20</text>
<text x="236.4" y="138">20</text>
<text x="43.5" y="139.7">74 GREEN_GMCH</text>
<text x="43.6" y="143">74</text>
<text x="47.8" y="143">RED_GMCH</text>
<text x="225" y="141.3">SDVOB_CLKP</text>
<text x="225" y="139.7">SDVOB_BP</text>
<text x="236.4" y="141.3">20</text>
<text x="236.4" y="139.7">20</text>
<text x="63.6" y="149.7">21 CRT_DDC_CLK</text>
<text x="61.9" y="151.4">21 CRT_DDC_DATA</text>
<text x="63.6" y="153.1">29 HSYNC_GMCH</text>
<text x="63.6" y="156.4">29 VSYNC_GMCH</text>
</g>
<g font-size="1.5" fill="#004080">
<text x="119.9" y="45.9">L_CTRL_CLK</text>
<text x="119.9" y="47.6">L_CTRL_DATA</text>
<text x="119.9" y="44.3">L_BKLT_EN</text>
<text x="119.9" y="42.6">L_BKLT_CTRL</text>
<text x="152" y="45.9">PEG_COMPO</text>
<text x="152.7" y="44.3">PEG_COMPI</text>
<text x="119.9" y="49.3">L_DDC_CLK</text>
<text x="119.9" y="51">L_DDC_DATA</text>
<text x="119.9" y="52.6">L_VDD_EN</text>
<text x="153.1" y="51">PEG_RX#_0</text>
<text x="153.1" y="52.6">PEG_RX#_1</text>
<text x="119.9" y="56">LVDS_IBG</text>
<text x="119.9" y="57.7">LVDS_VBG</text>
<text x="119.9" y="59.4">LVDS_VREFH</text>
<text x="153.1" y="54.3">PEG_RX#_2</text>
<text x="153.1" y="56">PEG_RX#_3</text>
<text x="153.1" y="57.7">PEG_RX#_4</text>
<text x="153.1" y="59.4">PEG_RX#_5</text>
<text x="119.9" y="61">LVDS_VREFL</text>
<text x="119.9" y="62.7">LVDSA_CLK#</text>
<text x="119.9" y="64.4">LVDSA_CLK</text>
<text x="153.1" y="61">PEG_RX#_6</text>
<text x="153.1" y="62.7">PEG_RX#_7</text>
<text x="153.1" y="64.4">PEG_RX#_8</text>
<text x="119.9" y="71.1">LVDSA_DATA#_0</text>
<text x="119.9" y="66.1">LVDSB_CLK#</text>
<text x="119.9" y="67.7">LVDSB_CLK</text>
<text x="152.2" y="67.7">PEG_RX#_10</text>
<text x="152.2" y="69.4">PEG_RX#_11</text>
<text x="152.2" y="71.1">PEG_RX#_12</text>
<text x="153.1" y="66.1">PEG_RX#_9</text>
<text x="119.9" y="72.8">LVDSA_DATA#_1</text>
<text x="119.9" y="74.4">LVDSA_DATA#_2</text>
<text x="152.2" y="72.8">PEG_RX#_13</text>
<text x="152.2" y="74.4">PEG_RX#_14</text>
<text x="152.2" y="76.1">PEG_RX#_15</text>
<text x="119.9" y="81.1">LVDSA_DATA_1</text>
<text x="119.9" y="82.8">LVDSA_DATA_2</text>
<text x="119.9" y="79.5">LVDSA_DATA_0</text>
<text x="153.9" y="79.5">PEG_RX_0</text>
<text x="153.9" y="81.1">PEG_RX_1</text>
<text x="153.9" y="82.8">PEG_RX_2</text>
<text x="119.9" y="87.8">LVDSB_DATA#_0</text>
<text x="119.9" y="89.5">LVDSB_DATA#_1</text>
<text x="153.9" y="84.5">PEG_RX_3</text>
<text x="153.9" y="86.2">PEG_RX_4</text>
<text x="153.9" y="87.8">PEG_RX_5</text>
<text x="153.9" y="89.5">PEG_RX_6</text>
<text x="119.9" y="91.2">LVDSB_DATA#_2</text>
<text x="153.9" y="91.2">PEG_RX_7</text>
<text x="153.9" y="92.9">PEG_RX_8</text>
<text x="153.9" y="94.6">PEG_RX_9</text>
<text x="119.9" y="97.9">LVDSB_DATA_1</text>
<text x="119.9" y="99.6">LVDSB_DATA_2</text>
<text x="119.9" y="96.2">LVDSB_DATA_0</text>
<text x="153.1" y="96.2">PEG_RX_10</text>
<text x="153.1" y="97.9">PEG_RX_11</text>
<text x="153.1" y="99.6">PEG_RX_12</text>
<text x="153.1" y="101.3">PEG_RX_13</text>
<text x="119.9" y="108">TVA_DAC</text>
<text x="153.1" y="102.9">PEG_RX_14</text>
<text x="153.1" y="104.6">PEG_RX_15</text>
<text x="153.2" y="108">PEG_TX#_0</text>
<text x="119.9" y="109.6">TVB_DAC</text>
<text x="119.9" y="111.3">TVC_DAC</text>
<text x="153.2" y="113">PEG_TX#_3</text>
<text x="153.2" y="109.6">PEG_TX#_1</text>
<text x="153.2" y="111.3">PEG_TX#_2</text>
<text x="119.9" y="114.7">TVA_RTN</text>
<text x="119.9" y="116.4">TVB_RTN</text>
<text x="119.9" y="118">TVC_RTN</text>
<text x="153.2" y="114.7">PEG_TX#_4</text>
<text x="153.2" y="116.4">PEG_TX#_5</text>
<text x="153.2" y="118">PEG_TX#_6</text>
<text x="153.2" y="119.7">PEG_TX#_7</text>
<text x="119.9" y="121.4">TV_DCONSEL_0</text>
<text x="119.9" y="123">TV_DCONSEL_1</text>
<text x="152.4" y="124.7">PEG_TX#_10</text>
<text x="153.2" y="121.4">PEG_TX#_8</text>
<text x="153.2" y="123">PEG_TX#_9</text>
<text x="152.4" y="126.4">PEG_TX#_11</text>
<text x="152.4" y="128.1">PEG_TX#_12</text>
<text x="152.4" y="129.8">PEG_TX#_13</text>
<text x="152.4" y="131.4">PEG_TX#_14</text>
<text x="119.9" y="136.5">CRT_BLUE</text>
<text x="152.4" y="133.1">PEG_TX#_15</text>
<text x="154.1" y="136.5">PEG_TX_0</text>
<text x="119.9" y="138.1">CRT_BLUE#</text>
<text x="119.9" y="139.8">CRT_GREEN</text>
<text x="119.9" y="141.5">CRT_GREEN#</text>
<text x="119.9" y="143.2">CRT_RED</text>
<text x="154.1" y="138.1">PEG_TX_1</text>
<text x="154.1" y="139.8">PEG_TX_2</text>
<text x="154.1" y="141.5">PEG_TX_3</text>
<text x="154.1" y="143.2">PEG_TX_4</text>
<text x="119.9" y="149.9">CRT_DDC_CLK</text>
<text x="119.9" y="144.8">CRT_RED#</text>
<text x="154.1" y="144.8">PEG_TX_5</text>
<text x="154.1" y="146.5">PEG_TX_6</text>
<text x="154.1" y="148.2">PEG_TX_7</text>
<text x="154.1" y="149.9">PEG_TX_8</text>
<text x="119.9" y="151.6">CRT_DDC_DATA</text>
<text x="119.9" y="153.2">CRT_HSYNC</text>
<text x="119.9" y="154.9">CRT_TVO_IREF</text>
<text x="153.2" y="153.2">PEG_TX_10</text>
<text x="153.2" y="154.9">PEG_TX_11</text>
<text x="154.1" y="151.6">PEG_TX_9</text>
<text x="119.9" y="156.6">CRT_VSYNC</text>
<text x="153.2" y="156.6">PEG_TX_12</text>
<text x="153.2" y="158.3">PEG_TX_13</text>
<text x="153.2" y="159.9">PEG_TX_14</text>
<text x="153.2" y="161.6">PEG_TX_15</text>
</g>
<g font-size="1.2">
<text x="11.2" y="1.3">A</text>
<text x="30.2" y="1.3">B</text>
<text x="49.2" y="1.3">C</text>
<text x="68.2" y="1.3">D</text>
<text x="87.2" y="1.3">E</text>
<text x="106.2" y="1.3">F</text>
<text x="125.2" y="1.3">G</text>
<text x="144.2" y="1.3">H</text>
<text x="163.2" y="1.3">I</text>
<text x="182.2" y="1.3">J</text>
<text x="201.2" y="1.3">K</text>
<text x="220.2" y="1.3">L</text>
<text x="239.2" y="1.3">M</text>
<text x="258.2" y="1.3">N</text>
<text x="277.2" y="1.3">O</text>
<text x=".5" y="13.9">9</text>
<text x="287.1" y="13.9">9</text>
<text x=".5" y="36.3">8</text>
<text x="287.1" y="36.3">8</text>
<text x=".5" y="58.6">7</text>
<text x="287.1" y="58.6">7</text>
<text x=".5" y="81">6</text>
<text x="287.1" y="81">6</text>
<text x=".5" y="103.3">5</text>
<text x="287.1" y="103.3">5</text>
<text x=".5" y="125.7">4</text>
<text x="287.1" y="125.7">4</text>
<text x=".5" y="148">3</text>
<text x="287.1" y="148">3</text>
<text x=".5" y="170.4">2</text>
<text x="287.1" y="170.4">2</text>
<text x="225.8" y="191.6">USE IS AUTHORIZED ONLY FOR RESPONDING TO A</text>
<text x="226.5" y="190.4">THIS DOCUMENT IS THE PROPERTY OF LENOVO. ITS</text>
<text x=".5" y="192.7">1</text>
<text x="225.8" y="192.9">REQUEST FOR QUOTATION OR FOR THE PERFORMANCE</text>
<text x="225.8" y="194.2">OF WORK FOR LENOVO. ALL QUESTIONS MUST BE</text>
<text x="225.8" y="195.5">REFERRED TO THE LENOVO PURCHASING DEPARTMENT.</text>
<text x="287.1" y="192.7">1</text>
<text x="11.2" y="204.1">A</text>
<text x="30.2" y="204.1">B</text>
<text x="49.2" y="204.1">C</text>
<text x="68.2" y="204.1">D</text>
<text x="87.2" y="204.1">E</text>
<text x="106.2" y="204.1">F</text>
<text x="125.2" y="204.1">G</text>
<text x="144.2" y="204.1">H</text>
<text x="163.2" y="204.1">I</text>
<text x="182.2" y="204.1">J</text>
<text x="201.2" y="204.1">K</text>
<text x="220.2" y="204.1">L</text>
<text x="239.2" y="204.1">M</text>
<text x="258.2" y="204.1">N</text>
<text x="277.2" y="204.1">O</text>
</g>
</svg>
